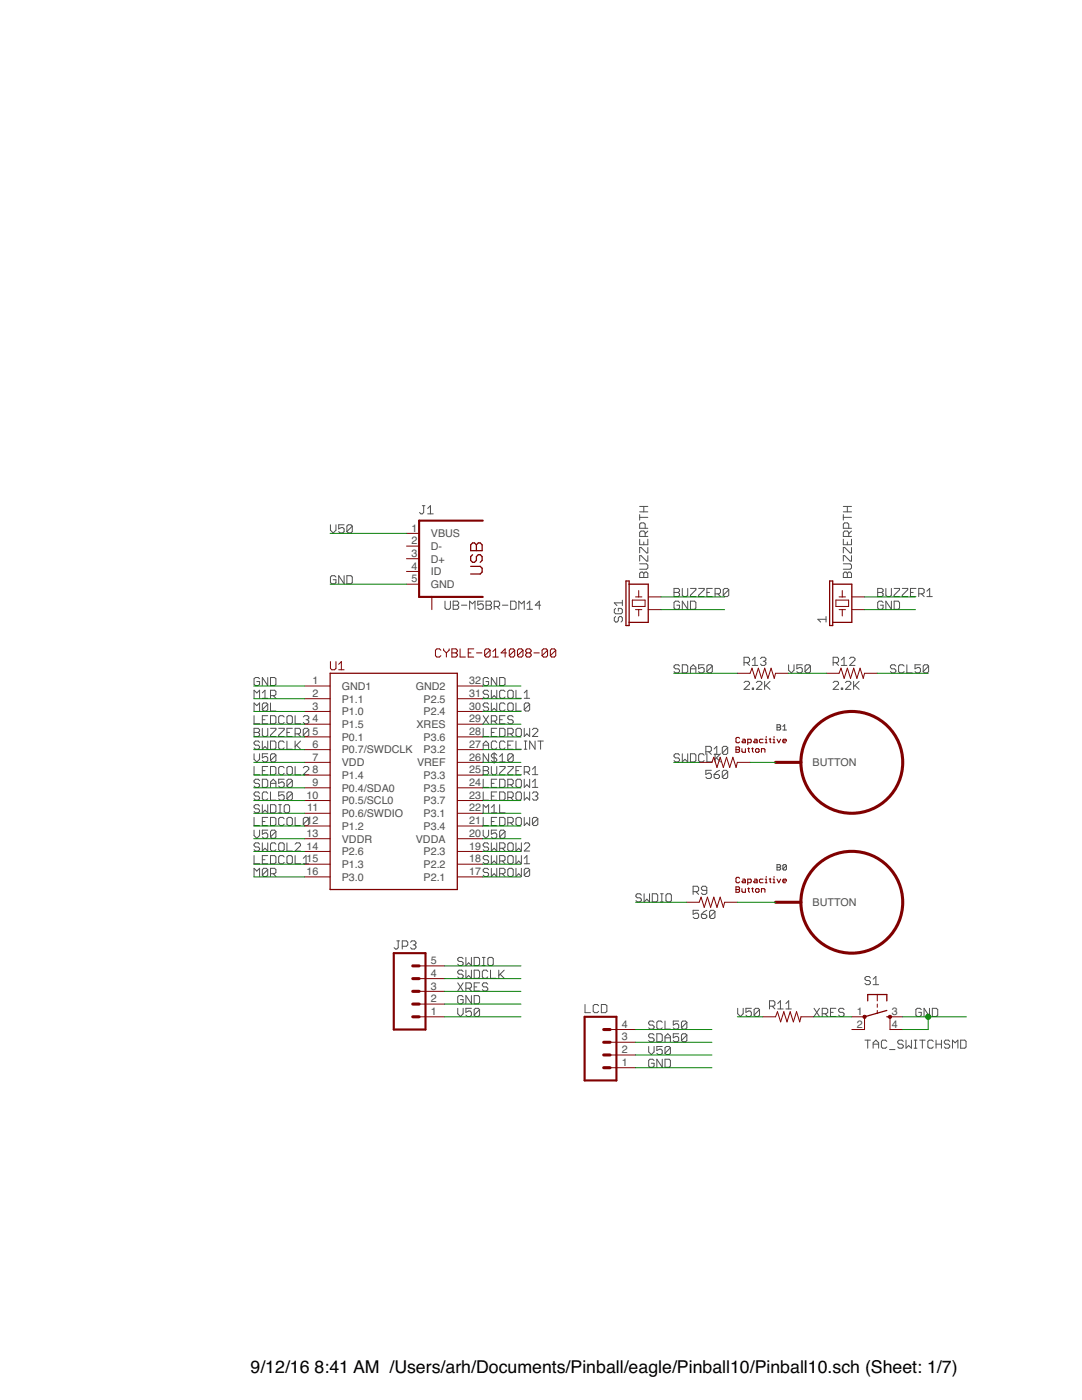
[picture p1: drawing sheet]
<svg xmlns="http://www.w3.org/2000/svg" width="216mm" height="279mm" viewBox="0 0 216 279" stroke-linecap="round" stroke-linejoin="round" font-family="sans-serif">
<g fill="none" stroke="#505050" stroke-width=".2">
<path d="M65.9 104.7v1.1l.6 .6 .5-.6v-1.1M67 115.2l-.2-.3h-.6l-.3 .3v1l.3 .3h.6l.2-.3v-.5h-.5M68.7 104.7h-1.1v.9l.5-.3h.3l.3 .3v.5l-.3 .3h-.6l-.2-.3M68.7 114.9v1.6l-1.1-1.6v1.6M69.2 114.9h.8l.3 .3v1l-.3 .3h-.8zM70.3 105l-.3-.3h-.5l-.3 .3v1.1M70.3 105v1.1l-.3 .3h-.5l-.3-.3M70.3 105l-1.1 1.1M84.3 100.9h.5M84.5 100.9v1.4l-.2 .3h-.3l-.3-.3M85.3 102.6h1.1M85.3 101.5l.6-.6v1.7"/>
<path d="M88.8 120v1.3l.3 .3h.5l.3-.3v-1.3M90.4 120h.8l.3 .2v.3l-.3 .3 .3 .3v.2l-.3 .3h-.8zM96.4 120h-1.1v.8l.6-.3h.3l.2 .3v.5l-.2 .3h-.6l-.3-.3M97 120h.8l.3 .2v.3l-.3 .3 .3 .3v.2l-.3 .3h-.8zM101.9 120h.8l.3 .2v1.1l-.3 .3h-.8zM124.2 119.8v1.1M127.6 114.4l.3-.2h.3l.3 .2 .2-.2h.3l.3 .2v.9h-1.7zM127.6 102.7v1.1M127.6 107.6v1.1h1.7v-1.1M127.6 112.5h1.4l.3 .3v.5l-.3 .3h-1.4M127.6 103.3h1.7M127.6 102.2h1.7"/>
<path d="M127.6 101.1h1.7M128.5 101.1v1.1M128.5 108.2v.5M128.5 114.4v.9M128.7 105.4v-.8l-.2-.2h-.6l-.3 .2v.8h1.7M128.7 107.1v-.8l-.2-.3h-.6l-.3 .3v.8h1.7M129.3 109.3v1h-.3l-1.1-1h-.3v1M129.3 110.9v1.1h-.3l-1.1-1.1h-.3v1.1M129.3 106l-.6 .5M134.5 117.4h.8l.3 .3v.3l-.3 .2 .3 .3v.3l-.3 .3h-.8zM134.5 118.2h.8M136.1 117.4v1.4l.3 .3h.5l.3-.3v-1.4"/>
<path d="M137.2 120v1.6l-1.1-1.6v1.6M137.8 120h.8l.3 .2v1.1l-.3 .3h-.8zM137.8 117.4h1.1v.3l-1.1 1.1v.3h1.1M139.4 117.4h1.1v.3l-1.1 1.1v.3h1.1M141.1 118.2h.5M142.1 117.4h-1v1.7h1M142.7 118.5h.8l.3-.3v-.5l-.3-.3h-.8v1.7M143.2 118.5l.6 .6M145.4 117.7l-.3-.3h-.5l-.3 .3v1.1M145.4 117.7v1.1l-.3 .3h-.5l-.3-.3M145.4 117.7l-1.1 1.1M168.3 114.4l.3-.2h.2l.3 .2 .3-.2h.2l.3 .2v.9h-1.6z"/>
<path d="M168.3 112.5h1.3l.3 .3v.5l-.3 .3h-1.3M168.3 107.6v1.1h1.6v-1.1M168.3 103.3h1.6M168.3 102.2h1.6M168.3 101.1h1.6M168.3 102.7v1.1M169.1 101.1v1.1M169.1 108.2v.5M169.1 114.4v.9M169.4 107.1v-.8l-.3-.3h-.5l-.3 .3v.8h1.6M169.4 105.4v-.8l-.3-.2h-.5l-.3 .2v.8h1.6M169.9 110.9v1.1h-.3l-1-1.1h-.3v1.1"/>
<path d="M169.9 109.3v1h-.3l-1-1h-.3v1M169.9 106l-.5 .5M175.1 117.4h.8l.3 .3v.3l-.3 .2 .3 .3v.3l-.3 .3h-.8zM175.1 118.2h.8M176.8 117.4v1.4l.2 .3h.6l.3-.3v-1.4M177.9 120v1.6l-1.1-1.6v1.6M178.4 120h.8l.3 .2v1.1l-.3 .3h-.8zM178.4 117.4h1.1v.3l-1.1 1.1v.3h1.1M180 117.4h1.1v.3l-1.1 1.1v.3h1.1M181.7 118.2h.5M182.8 117.4h-1.1v1.7h1.1M183.3 118.5h.8l.3-.3v-.5l-.3-.3h-.8v1.7"/>
<path d="M183.9 118.5l.5 .6M185 119.1h1M185 118l.5-.6v1.7M50.7 139.4v-1.6l.5 .5 .6-.5v1.6M51.8 135.5l-.3-.3h-.5l-.3 .3v1.1l.3 .2h.5l.3-.2v-.6h-.6M52.3 139.4h1.1M52.3 138.3l.6-.5v1.6M53.4 135.2v1.6l-1.1-1.6v1.6M54 138.8h.8l.3-.2v-.6l-.3-.2h-.8v1.6M54 135.2h.8l.3 .3v1.1l-.3 .2h-.8zM54.5 138.8l.6 .6M90.4 120.8h.8"/>
<path d="M92.1 120.8h1.1M93.7 121.6v-1.6l.6 .5 .5-.5v1.6M97 120.8h.8M97.5 135.5l-.3-.3h-.5l-.3 .3v1.1l.3 .2h.5l.3-.2v-.6h-.5M97.5 138l-.3-.2h-.5l-.3 .2v.3l.3 .3h.5l.3 .2v.3l-.3 .3h-.5l-.3-.3M98 137.8v1.6l.6-.6 .5 .6v-1.6M98.6 121.1h.8l.3-.3v-.6l-.3-.2h-.8v1.6M99.1 135.2v1.6l-1.1-1.6v1.6M99.2 121.1l.5 .5M99.7 135.2h.8l.3 .3v1.1l-.3 .2h-.8zM100.2 120.8h1.1M100.8 138l-.3-.2h-.6l-.2 .2v1.1l.2 .3h.6l.3-.3"/>
<path d="M101.3 138l.3-.2h.5l.3 .2v1.1l-.3 .3h-.5l-.3-.3zM103 137.8v1.6h1M103.5 121.6v-1.6l.6 .5 .5-.5v1.6M104.6 138.3l.5-.5v1.6M104.6 139.4h1.1M105.2 121.6h1.1M105.2 120.5l.5-.5v1.6M107.9 120.8h-1.1l.8-.8v1.6M122.8 123l-.2 .3v.6l.2 .2h.3l.3-.2v-.6l.3-.3h.2l.3 .3v.6l-.3 .2M122.8 121.4l-.2 .3v.5l.2 .3h1.1l.3-.3v-.5l-.3-.3h-.5v.6M124.2 120.3h-1.6l.5 .6M135.6 120.2l-.3-.2h-.5l-.3 .2v1.1l.3 .3h.5l.3-.3v-.5h-.6"/>
<path d="M135.6 132.9l-.3-.2h-.5l-.3 .2v.3l.3 .3h.5l.3 .3v.2l-.3 .3h-.5l-.3-.3M136.1 132.7h.8l.3 .2v1.1l-.3 .3h-.8zM137.8 134.3v-1.1l.5-.5 .6 .5v1.1M137.8 133.5h1.1M140.5 132.7h-1.1v.8l.6-.3h.2l.3 .3v.5l-.3 .3h-.5l-.3-.3M142.1 132.9l-.2-.2h-.6l-.2 .2v1.1M142.1 132.9v1.1l-.2 .3h-.6l-.2-.3M142.1 132.9l-1 1.1M148.5 136.2l.2-.2h.6l.3 .2v.3l-1.1 1.1h1.1M148.5 132.2h.8l.3-.2v-.6l-.3-.2h-.8v1.6M149 132.2l.6 .6M150.1 137.3h.3v.3h-.3z"/>
<path d="M150.1 132.8h1.1M150.1 131.7l.5-.5v1.6M150.9 136.2l.3-.2h.5l.3 .2v.3l-1.1 1.1h1.1M151.7 131.4l.3-.2h.5l.3 .2v.3l-.3 .3M152.3 132h.2M152.5 132l.3 .2v.3l-.3 .3h-.5l-.3-.3M152.6 136v1.6M152.8 136.8l.8 .8M153.6 136l-1 1.1M157.4 132.7v1.1l.5 .5 .5-.5v-1.1M160.1 132.7h-1.1v.8l.8-.3 .3 .3v.5l-.3 .3h-.5l-.3-.3M161.7 132.9v1.1l-.3 .3h-.5l-.3-.3"/>
<path d="M161.7 132.9l-.3-.2h-.5l-.3 .2v1.1M161.7 132.9l-1.1 1.1M164.8 123.6h-1.6l.5 .5M164.8 123v1.1M166.2 136.2l.3-.2h.6l.2 .2v.3l-1.1 1.1h1.1M166.2 132.2h.9l.2-.2v-.6l-.2-.2h-.9v1.6M166.8 132.2l.5 .6M167.9 137.3h.2v.3h-.2zM167.9 131.7l.5-.5v1.6M167.9 132.8h1.1M168.7 136.2l.3-.2h.5l.3 .2v.3l-1.1 1.1h1.1M169.5 131.4l.3-.2h.5l.3 .2v.3l-1.1 1.1h1.1"/>
<path d="M170.3 136v1.6M170.6 136.8l.8 .8M171.4 136l-1.1 1.1M176.2 120.2l-.3-.2h-.5l-.3 .2v1.1l.3 .3h.5l.3-.3v-.5h-.5M178.8 132.9l-.3-.2h-.6l-.2 .2v.3l.2 .3h.6l.3 .3v.2l-.3 .3h-.6l-.2-.3M180.4 132.9l-.3-.2h-.5l-.3 .2v1.1l.3 .3h.5l.3-.3M181 132.7v1.6h1M183.7 132.7h-1.1v.8l.8-.3 .3 .3v.5l-.3 .3h-.5l-.3-.3M185.3 132.9l-.3-.2h-.5l-.3 .2v1.1M185.3 132.9v1.1l-.3 .3h-.5l-.3-.3M185.3 132.9l-1.1 1.1M50.7 153v1.6h1.1"/>
<path d="M50.7 145.4h.8l.3 .2v.3l-.3 .3 .3 .3v.2l-.3 .3h-.8zM50.7 146.2h.8M50.7 142.8v1.6h1.1M50.7 141.9v-1.6l.5 .5 .6-.5v1.6M50.7 150.4v1.1l.5 .6 .6-.6v-1.1M51.8 158.3l-.3-.2h-.5l-.3 .2v.3l.3 .3h.5l.3 .3v.2l-.3 .3h-.5l-.3-.3M51.8 155.8l-.3-.3h-.5l-.3 .3v.3l.3 .2h.5l.3 .3v.3l-.3 .2h-.5l-.3-.2M51.8 148.2l-.3-.3h-.5l-.3 .3v.2l.3 .3h.5l.3 .3v.2l-.3 .3h-.5l-.3-.3M52.3 155.5h.8l.3 .3v1.1l-.3 .2h-.8zM52.3 153.8h.6M52.3 145.4v1.3l.3 .3h.5l.3-.3v-1.3M52.3 143.6h.6"/>
<path d="M52.3 147.9v1.6l.6-.5 .5 .5v-1.6M53.4 158.3l-.3-.2h-.5l-.3 .2v1.1l.3 .3h.5l.3-.3M53.4 153h-1.1v1.6h1.1M53.4 150.4h-1.1v.9l.6-.3h.2l.3 .3v.5l-.3 .3h-.5l-.3-.3M53.4 142.8h-1.1v1.6h1.1M53.4 140.5l-.3-.2h-.5l-.3 .2v1.1M53.4 140.5v1.1l-.3 .3h-.5l-.3-.3M53.4 140.5l-1.1 1.1M54 158.1v1.6h1.1M54 156.3h1.1M54 153h.8l.3 .2v1.1l-.3 .3h-.8zM54 145.4h1.1v.2l-1.1 1.1v.3h1.1"/>
<path d="M54 142.8h.8l.3 .3v1.1l-.3 .2h-.8zM54 140.3v1.6h1.1M54 147.9h.8l.3 .3v1l-.3 .3h-.8zM54 157.1v-1l.5-.6 .6 .6v1M55.1 150.7v1.1l-.3 .3h-.5l-.3-.3M55.1 150.7l-.3-.3h-.5l-.3 .3v1.1M55.1 150.7l-1.1 1.1M55.6 145.4h1.1v.2l-1.1 1.1v.3h1.1M56.7 158.1h-1.1v.8l.8-.3 .3 .3v.5l-.3 .3h-.5l-.3-.3M56.7 155.5h-1.1v.8l.8-.2 .3 .2v.6l-.3 .2h-.5l-.3-.2M56.7 153.2l-.3-.2h-.5l-.3 .2v1.1l.3 .3h.5l.3-.3M56.7 143.1l-.3-.3h-.5l-.3 .3v1.1l.3 .2h.5l.3-.2"/>
<path d="M56.7 148.2l-.3-.3h-.5l-.3 .3v1l.3 .3h.5l.3-.3M57.3 146.2h.5M57.3 143.1l.2-.3h.6l.2 .3v1.1l-.2 .2h-.6l-.2-.2zM57.3 147.9v1.6h1M57.5 153h.6l.2 .2v1.1l-.2 .3h-.6l-.2-.3v-1.1zM58.3 158.3v1.1l-.2 .3h-.6l-.2-.3M58.3 158.3l-.2-.2h-.6l-.2 .2v1.1M58.3 155.8v1.1l-.2 .2h-.6l-.2-.2M58.3 155.8l-.2-.3h-.6l-.2 .3v1.1M58.3 145.4h-1v1.6h1M58.3 158.3l-1 1.1M58.3 155.8l-1 1.1"/>
<path d="M58.9 153v1.6h1.1M58.9 146.5h.8l.3-.3v-.6l-.3-.2h-.8v1.6M58.9 142.8v1.6h1.1M58.9 147.9v1.6M59.2 148.7l.8 .8M59.4 146.5l.6 .5M60 147.9l-1.1 1.1M60.5 153.2l.3-.2h.5l.3 .2v.3l-1.1 1.1h1.1M60.5 143.1l.3-.3h.5l.3 .3v.3l-.3 .2M61.1 143.6h.2M61.3 143.6l.3 .3v.3l-.3 .2h-.5l-.3-.2M61.6 145.6v1.1l-.3 .3h-.5l-.3-.3"/>
<path d="M61.6 145.6l-.3-.2h-.5l-.3 .2v1.1M61.6 145.6l-1.1 1.1M96.4 145.4v1.6h1.1M96.4 149.5v-1.1l.6-.5 .5 .5v1.1M96.4 153h.8l.3 .2v.3l-.3 .3 .3 .3v.2l-.3 .3h-.8zM96.4 155.5v1.6h1.1M96.4 158.1v1.6h1.1M96.4 153.8h.8M96.4 142.8l1.1 1.6M96.4 148.7h1.1M97.5 140.5l-.3-.2h-.5l-.3 .2v.3l.3 .3h.5l.3 .3v.2l-.3 .3h-.5l-.3-.3M97.5 150.4v1.7l-1.1-1.7v1.7"/>
<path d="M97.5 142.8l-1.1 1.6M98 140.3v1.6l.6-.5 .5 .5v-1.6M98 143.9h.9l.2-.3v-.5l-.2-.3h-.9v1.6M98 153v1.3l.3 .3h.6l.2-.3v-1.3M98 158.9h.6M98 156.3h.6M98 146.2h.6M98.6 150.2v2.1M98.6 143.9l.5 .5M99.1 145.4h-1.1v1.6h1.1M99.1 148.2l-.2-.3h-.6l-.3 .3v1l.3 .3h.6l.2-.3M99.1 150.7l-.2-.3h-.6l-.3 .3v.3l.3 .3h.6l.2 .2v.3l-.2 .3h-.6l-.3-.3"/>
<path d="M99.1 155.5h-1.1v1.6h1.1M99.1 158.1h-1.1v1.6h1.1M99.7 145.4h.8l.3 .2v1.1l-.3 .3h-.8zM99.7 153h1.1v.2l-1.1 1.1v.3h1.1M99.7 155.5h.8l.3 .3v1.1l-.3 .2h-.8zM99.7 158.1h.8l.3 .2v1.1l-.3 .3h-.8zM99.7 152.1h1.1M99.7 151l.5-.6v1.7M99.7 143.6h.5M100.8 140.5l-.3-.2h-.6l-.2 .2v1.1l.2 .3h.6l.3-.3M100.8 142.8h-1.1v1.6h1.1M100.8 148.2l-.3-.3h-.6l-.2 .3v1l.2 .3h.6l.3-.3"/>
<path d="M101.3 140.5l.3-.2h.5l.3 .2v1.1l-.3 .3h-.5l-.3-.3zM101.3 146.5h.8l.3-.3v-.6l-.3-.2h-.8v1.6M101.3 153h1.1v.2l-1.1 1.1v.3h1.1M101.3 156.6h.8l.3-.3v-.5l-.3-.3h-.8v1.6M101.3 159.2h.8l.3-.3v-.6l-.3-.2h-.8v1.6M101.3 148.7h.6M101.9 159.2l.5 .5M101.9 156.6l.5 .5M101.9 146.5l.5 .5M102.4 143.1l-.3-.3h-.5l-.3 .3v.3l.3 .2h.5l.3 .3v.3l-.3 .2h-.5l-.3-.2M102.4 147.9h-1.1v1.6h1.1M102.4 150.7l-.3-.3h-.5l-.3 .3v1.1"/>
<path d="M102.4 150.7v1.1l-.3 .3h-.5l-.3-.3M102.4 150.7l-1.1 1.1M103 140.3v1.6h1M103 147.9v1.6h1M103 153.8h.5M103.2 145.4h.6l.2 .2v1.1l-.2 .3h-.6l-.2-.3v-1.1zM103.2 155.5h.6l.2 .3v1.1l-.2 .2h-.6l-.2-.2v-1.1zM103.2 158.1h.6l.2 .2v1.1l-.2 .3h-.6l-.2-.3v-1.1zM104 153h-1v1.6h1M104.6 145.4v1.6l.5-.5 .6 .5v-1.6M104.6 154.1h.8l.3-.3v-.6l-.3-.2h-.8v1.6M104.6 155.5v1.6l.5-.5 .6 .5v-1.6"/>
<path d="M104.6 158.1v1.6l.5-.5 .6 .5v-1.6M104.6 147.9h.5M104.6 149.5h.5M104.9 147.9v1.6M105.1 154.1l.6 .5M105.7 140.5l-.3-.2h-.5l-.3 .2v1.1M105.7 140.5v1.1l-.3 .3h-.5l-.3-.3M105.7 140.5l-1.1 1.1M106.2 145.6l.3-.2h.5l.3 .2v.3l-1.1 1.1h1.1M106.2 158.3l.3-.2h.5l.3 .2v.3l-.3 .3M106.2 157.1h1.1M106.2 156.1l.6-.6v1.6"/>
<path d="M106.2 153.5l.6-.5v1.6M106.2 154.6h1.1M106.8 147.9v1.6l-1.1-1.6v1.6M106.8 158.9h.2M107 158.9l.3 .3v.2l-.3 .3h-.5l-.3-.3M107.3 147.9h1.1M107.9 147.9v1.6M135.6 150.7l-.3-.3h-.5l-.3 .3v.3l.3 .3h.5l.3 .2v.3l-.3 .3h-.5l-.3-.3M136.1 150.4v1.7l.6-.6 .5 .6v-1.7M137.8 150.4h.8l.3 .3v1.1l-.3 .3h-.8zM140.5 150.7l-.3-.3h-.5l-.3 .3v1.1l.3 .3h.5l.3-.3M140.8 150h.9l.2-.2v-.6l-.2-.3h-.9v1.7"/>
<path d="M141.1 150.4v1.7h1M141.4 150l.5 .6M141.9 153.7h-1.1v.9l.6-.3h.3l.2 .3v.5l-.2 .3h-.6l-.3-.3M142.5 154.6h.8l.3 .2v.3l-.3 .3h-.5l-.3-.3zM142.5 149.5l.5-.6v1.7M142.5 150.6h1.1M142.7 150.4v1.7M143 151.3l.8 .8M143.6 153.7l-.6 .3-.5 .6M143.8 150.4l-1.1 1.1M145.2 154l-.3-.3h-.5l-.3 .3v1.1M145.2 154v1.1l-.3 .3h-.5l-.3-.3"/>
<path d="M145.2 149.2l-.3-.3h-.5l-.3 .3v1.1M145.2 149.2v1.1l-.3 .3h-.5l-.3-.3M145.2 154l-1.1 1.1M145.2 149.2l-1.1 1.1M50.7 165.7v1.1l.5 .5 .6-.5v-1.1M50.7 170.8v1.6h1.1M50.7 163.1v1.7h1.1M50.7 174.9v-1.6l.5 .5 .6-.5v1.6M51.8 168.5l-.3-.3h-.5l-.3 .3v.3l.3 .2h.5l.3 .3v.3l-.3 .2h-.5l-.3-.2M51.8 160.9l-.3-.3h-.5l-.3 .3v.2l.3 .3h.5l.3 .3v.2l-.3 .3h-.5l-.3-.3M52.3 171.6h.6M52.3 164h.6"/>
<path d="M52.3 160.6v1.6l.6-.5 .5 .5v-1.6M52.3 168.2v1.6l.6-.5 .5 .5v-1.6M53.4 165.7h-1.1v.8l.6-.3h.2l.3 .3v.5l-.3 .3h-.5l-.3-.3M53.4 173.6l-.3-.3h-.5l-.3 .3v1M53.4 173.6v1l-.3 .3h-.5l-.3-.3M53.4 170.8h-1.1v1.6h1.1M53.4 163.1h-1.1v1.7h1.1M53.4 173.6l-1.1 1M54 174.4h.8l.3-.3v-.5l-.3-.3h-.8v1.6M54 170.8h.8l.3 .2v1.1l-.3 .3h-.8zM54 160.6h.8l.3 .3v1l-.3 .3h-.8zM54 163.1h.8l.3 .3v1.1l-.3 .3h-.8z"/>
<path d="M54.5 174.4l.6 .5M55.1 168.5l-.3-.3h-.5l-.3 .3v1.1l.3 .2h.5l.3-.2M55.1 165.9l-.3-.2h-.5l-.3 .2v1.1M55.1 165.9v1.1l-.3 .3h-.5l-.3-.3M55.1 165.9l-1.1 1.1M55.6 162.2h.6M55.6 160.6h.6M55.9 168.2h.5l.3 .3v1.1l-.3 .2h-.5l-.3-.2v-1.1zM55.9 160.6v1.6M56.7 171l-.3-.2h-.5l-.3 .2v1.1l.3 .3h.5l.3-.3M56.7 160.9l.3-.3h.5l.3 .3v1l-.3 .3h-.5l-.3-.3zM56.7 163.4l-.3-.3h-.5l-.3 .3v1.1l.3 .3h.5l.3-.3"/>
<path d="M57.3 168.2v1.6h1M57.5 163.1h.6l.2 .3v1.1l-.2 .3h-.6l-.2-.3v-1.1zM57.5 170.8h.6l.2 .2v1.1l-.2 .3h-.6l-.2-.3v-1.1zM58.9 170.8v1.6h1.1M58.9 168.5l.3-.3h.5l.3 .3v.3l-1.1 1h1.1M58.9 163.1v1.7h1.1M60.5 172.4h1.1M60.5 171.3l.6-.5v1.6M61.6 163.4v1.1l-.3 .3h-.5l-.3-.3M61.6 163.4l-.3-.3h-.5l-.3 .3v1.1M61.6 163.4l-1.1 1.1M96.4 162.2v-1.6l.6 .5 .5-.5v1.6"/>
<path d="M96.4 163.1v1.7h1.1M96.4 165.7v1.1l.6 .5 .5-.5v-1.1M97.5 168.5l-.3-.3h-.5l-.3 .3v.3l.3 .2h.5l.3 .3v.3l-.3 .2h-.5l-.3-.2M97.5 171l-.3-.2h-.5l-.3 .2v.3l.3 .3h.5l.3 .2v.3l-.3 .3h-.5l-.3-.3M97.5 173.6l-.3-.3h-.5l-.3 .3v.2l.3 .3h.5l.3 .3v.2l-.3 .3h-.5l-.3-.3M98 168.2v1.6l.6-.5 .5 .5v-1.6M98 170.8v1.6l.6-.6 .5 .6v-1.6M98 173.3v1.6l.6-.5 .5 .5v-1.6M98 161.1l.6-.5v1.6M98 162.2h1.1M98 164h.6M99.1 163.1h-1.1v1.7h1.1"/>
<path d="M99.1 165.7h-1.1v.8l.9-.3 .2 .3v.5l-.2 .3h-.6l-.3-.3M99.7 160.6v1.6h1.1M99.7 163.1h.8l.3 .3v1.1l-.3 .3h-.8zM99.7 169.3h.8l.3-.3v-.5l-.3-.3h-.8v1.6M99.7 171.8h.8l.3-.2v-.6l-.3-.2h-.8v1.6M99.7 174.4h.8l.3-.3v-.5l-.3-.3h-.8v1.6M100.2 174.4l.6 .5M100.2 171.8l.6 .6M100.2 169.3l.6 .5M100.8 165.9l-.3-.2h-.6l-.2 .2v1.1M100.8 165.9v1.1l-.3 .3h-.6l-.2-.3M100.8 165.9l-1.1 1.1"/>
<path d="M101.3 164.2h.8l.3-.2v-.6l-.3-.3h-.8v1.7M101.6 173.3h.5l.3 .3v1l-.3 .3h-.5l-.3-.3v-1zM101.6 168.2h.5l.3 .3v1.1l-.3 .2h-.5l-.3-.2v-1.1zM101.6 170.8h.5l.3 .2v1.1l-.3 .3h-.5l-.3-.3v-1.1zM101.9 164.2l.5 .6M103 168.2v1.6l.5-.5 .5 .5v-1.6M103 170.8v1.6l.5-.6 .5 .6v-1.6M103 173.3v1.6l.5-.5 .5 .5v-1.6M103.2 163.1h.6l.2 .3v1.1l-.2 .3h-.6l-.2-.3v-1.1zM104.6 163.1v1.7l.5-.6 .6 .6v-1.7M104.6 168.5l.3-.3h.5l.3 .3v.3l-1.1 1h1.1M104.6 172.4h1.1"/>
<path d="M104.6 171.3l.5-.5v1.6M105.7 173.6l-.3-.3h-.5l-.3 .3v1M105.7 173.6v1l-.3 .3h-.5l-.3-.3M105.7 173.6l-1.1 1M107.3 163.4v1.1l-.3 .3h-.5l-.3-.3M107.3 163.4l-.3-.3h-.5l-.3 .3v1.1M107.3 163.4l-1.1 1.1M128 178.6l-.3-.2h-.6l-.2 .2v.3l.2 .3h.6l.3 .3v.2l-.3 .3h-.6l-.2-.3M128.5 178.4v1.6l.6-.5 .5 .5v-1.6M130.2 178.4h.8l.2 .2v1.1l-.2 .3h-.8zM131.8 178.4h.5M132.1 178.4v1.6"/>
<path d="M133.2 178.4h.5l.3 .2v1.1l-.3 .3h-.5l-.3-.3v-1.1zM138.3 177.9h.8l.3-.2v-.6l-.3-.2h-.8v1.6M138.9 177.9l.5 .6M141 177.7h-.8l-.2-.3v-.3l.2-.2h.6l.2 .2v1.1l-.2 .3h-.6l-.2-.3M79.2 187.8h.5M79.5 187.8v1.3l-.3 .3h-.3l-.3-.3M80.3 188.8h.8l.3-.2v-.6l-.3-.2h-.8v1.6M81.9 188l.3-.2h.5l.3 .2v.3l-.3 .3M82.4 188.6h.3M82.7 188.6l.3 .2v.3l-.3 .3h-.5l-.3-.3M91.3 196.2l1.1 1.6M92.4 196.2l-1.1 1.6"/>
<path d="M92.4 199l-.3-.3h-.5l-.3 .3v1l.3 .3h.5l.3-.3v-.5h-.5M92.4 191.3l-.3-.2h-.5l-.3 .2v.3l.3 .3h.5l.3 .3v.2l-.3 .3h-.5l-.3-.3M92.4 193.9l-.3-.3h-.5l-.3 .3v.2l.3 .3h.5l.3 .3v.3l-.3 .2h-.5l-.3-.2M93 191.1v1.6l.5-.5 .6 .5v-1.6M93 193.6v1.6l.5-.5 .6 .5v-1.6M93 197.2h.8l.3-.2v-.6l-.3-.2h-.8v1.6M93.5 197.2l.6 .6M94.1 198.7v1.6l-1.1-1.6v1.6M94.6 191.1h.8l.3 .2v1.1l-.3 .3h-.8zM94.6 193.6h.8l.3 .3v1.1l-.3 .2h-.8zM94.6 198.7h.8l.3 .3v1l-.3 .3h-.8zM94.6 197h.5"/>
<path d="M95.7 196.2h-1.1v1.6h1.1M96.2 191.1h.6M96.2 192.7h.6M96.5 191.1v1.6M97.3 196.4l-.3-.2h-.5l-.3 .2v.3l.3 .3h.5l.3 .2v.3l-.3 .3h-.5l-.3-.3M97.3 193.9l-.3-.3h-.5l-.3 .3v1.1l.3 .2h.5l.3-.2M97.6 191.1h.5l.3 .2v1.1l-.3 .3h-.5l-.3-.3v-1.1zM97.9 193.6v1.6h1.1M99.5 193.6v1.6M99.8 194.4l.8 .8M100.6 193.6l-1.1 1.1M131.8 180h.5"/>
<path d="M139.4 181.7h-1.1v.8l.6-.3h.2l.3 .3v.5l-.3 .3h-.5l-.3-.3M140 182.5h.8l.2 .3v.2l-.2 .3h-.6l-.2-.3zM141 181.7l-.5 .2-.5 .6M142.7 181.9l-.3-.2h-.5l-.3 .2v1.1M142.7 181.9v1.1l-.3 .3h-.5l-.3-.3M142.7 181.9l-1.1 1.1M173.7 195.2l-.3-.3h-.5l-.3 .3v.2l.3 .3h.5l.3 .3v.2l-.3 .3h-.5l-.3-.3M174.2 196.5h1.1M174.2 195.4l.6-.5v1.6M91.3 201.2v1.1l.6 .6 .5-.6v-1.1M94.1 201.2h-1.1v.8l.5-.2h.3l.3 .2v.6l-.3 .3h-.6l-.2-.3M95.7 201.5l-.3-.3h-.5l-.3 .3v1.1"/>
<path d="M95.7 201.5v1.1l-.3 .3h-.5l-.3-.3M95.7 201.5l-1.1 1.1M116.7 200.5v1.6h1.1M119.4 200.7l-.2-.2h-.6l-.2 .2v1.1l.2 .3h.6l.2-.3M120 200.5h.8l.3 .2v1.1l-.3 .3h-.8zM129.4 208.9v1l.6 .6 .5-.6v-1M130.5 211.6l-.3-.2h-.5l-.3 .2v1.1l.3 .3h.5l.3-.3v-.5h-.5M130.5 204l-.3-.2h-.5l-.3 .2v.3l.3 .3h.5l.3 .3v.2l-.3 .3h-.5l-.3-.3M130.5 206.6l-.3-.3h-.5l-.3 .3v.2l.3 .3h.5l.3 .3v.3l-.3 .2h-.5l-.3-.2M131.1 206.3h.8l.2 .3v1.1l-.2 .2h-.8zM132.1 204l-.2-.2h-.6l-.2 .2v1.1l.2 .3h.6l.2-.3M132.1 208.9h-1v.8l.5-.3h.3l.2 .3v.5l-.2 .3h-.6l-.2-.3"/>
<path d="M132.1 211.4v1.6l-1-1.6v1.6M132.7 207.9v-1.1l.5-.5 .6 .5v1.1M132.7 211.4h.8l.3 .2v1.1l-.3 .3h-.8zM132.7 203.8v1.6h1.1M132.7 207.1h1.1M133.8 209.1l-.3-.2h-.5l-.3 .2v1.1M133.8 209.1v1.1l-.3 .3h-.5l-.3-.3M133.8 209.1l-1.1 1.1M135.4 203.8h-1.1v.8l.6-.3h.2l.3 .3v.5l-.3 .3h-.5l-.3-.3M135.4 206.3h-1.1v.8l.6-.3h.2l.3 .3v.6l-.3 .2h-.5l-.3-.2M137.1 204l-.3-.2h-.6l-.2 .2v1.1M137.1 204v1.1l-.3 .3h-.6l-.2-.3"/>
<path d="M137.1 206.6l-.3-.3h-.6l-.2 .3v1.1M137.1 206.6v1.1l-.3 .2h-.6l-.2-.2M137.1 204l-1.1 1.1M137.1 206.6l-1.1 1.1M147.2 201.2v1.1l.5 .6 .6-.6v-1.1M149.9 201.2h-1.1v.8l.6-.2h.2l.3 .2v.6l-.3 .3h-.5l-.3-.3M151.6 201.5l-.3-.3h-.6l-.2 .3v1.1M151.6 201.5v1.1l-.3 .3h-.6l-.2-.3M151.6 201.5l-1.1 1.1M153.5 200.8h.9l.2-.3v-.5l-.2-.3h-.9v1.7M154.1 200.8l.5 .6M155.2 200.3l.5-.6v1.7"/>
<path d="M155.2 201.4h1.1M156.8 201.4h1.1M156.8 200.3l.6-.6v1.7M162.4 201.2l1.1 1.7M163.5 201.2l-1.1 1.7M164.1 202.3h.8l.3-.3v-.5l-.3-.3h-.8v1.7M164.6 202.3l.6 .6M165.7 202h.5M166.8 201.2h-1.1v1.7h1.1M168.4 201.5l-.2-.3h-.6l-.3 .3v.3l.3 .2h.6l.2 .3v.3l-.2 .3h-.6l-.3-.3M172.6 207.6h1.1M173.1 207.6v1.6"/>
<path d="M174.2 209.2v-1.1l.6-.5 .5 .5v1.1M174.2 208.4h1.1M177 207.8l-.3-.2h-.6l-.2 .2v1.1l.2 .3h.6l.3-.3M177.5 209.5h1.1M180.2 207.8l-.2-.2h-.6l-.3 .2v.3l.3 .3h.6l.2 .3v.2l-.2 .3h-.6l-.3-.3M180.8 207.6v1.6l.5-.5 .6 .5v-1.6M182.4 207.6h.6M182.4 209.2h.6M182.7 207.6v1.6M183.5 207.6h1.1M183.8 201.5l-.2-.3h-.6l-.2 .3v1.1l.2 .3h.6l.2-.3v-.6h-.5M184 207.6v1.6"/>
<path d="M185.5 201.2v1.7l-1.1-1.7v1.7M186 201.2h.8l.3 .3v1.1l-.3 .3h-.8zM186.2 207.8l-.3-.2h-.5l-.3 .2v1.1l.3 .3h.5l.3-.3M186.8 208.4h1.1M186.8 207.6v1.6M187.9 207.6v1.6M189.5 207.8l-.3-.2h-.5l-.3 .2v.3l.3 .3h.5l.3 .3v.2l-.3 .3h-.5l-.3-.3M190.1 209.2v-1.6l.5 .5 .5-.5v1.6M191.7 207.6h.8l.3 .2v1.1l-.3 .3h-.8z"/>
</g>
<path d="M155 144.6h.6l.2 .2-.2 .4 .2 .3-.2 .2h-.6zM155 145.2h.6M156.2 145.7h.7M156.2 145l.4-.4v1.1M155 172.6h.6l.2 .1-.2 .4 .2 .3-.2 .2h-.6zM155 173.1h.6M156.9 172.7l-.2-.1h-.3l-.2 .1v.7M156.9 172.7v.7l-.2 .2h-.3l-.2-.2M156.9 172.7l-.7 .7" fill="none" stroke="#505050" stroke-width=".21"/>
<g fill="none" stroke="#800000" stroke-width=".2">
<path d="M81.1 111.5h2.5M81.1 109h2.5M81.1 106.4h2.5M81.1 114h2.5M81.1 116.6h2.5M86.2 119.1v2.6M126.2 119.8h2.5v1.2h-2.5zM126.8 119.1h1.3M127.4 117.9v1.2M129.3 119.1h2.6M166.8 119.8h2.5v1.2h-2.5zM167.4 119.1h1.3"/>
<path d="M168.1 117.9v1.2M170 119.1h2.5M60.8 136.9h5.1M60.8 139.4h5.1M65.9 132v1.4l.3 .3h.6l.2-.3v-1.4M67.6 133.7h1.1M67.6 132.6l.5-.6v1.7M88 129.8l-.3-.3h-.5l-.3 .3v1.1l.3 .2h.5l.3-.2M88.5 129.5v.3l.6 .5M89.1 130.3v.8M89.6 129.5v.3l-.5 .5M90.2 129.5h.8l.2 .3v.2l-.2 .3 .2 .3v.3l-.2 .2h-.8z"/>
<path d="M90.2 130.3h.8M91.2 136.9h5.1M91.2 139.4h5.1M91.8 129.5v1.6h1.1M93.4 130.3h.6M94.5 129.5h-1.1v1.6h1.1M95.1 130.3h1.1M97.8 129.8l-.3-.3h-.5l-.3 .3v1.1M97.8 129.8v1.1l-.3 .2h-.5l-.3-.2M97.8 129.8l-1.1 1.1M98.3 131.1h1.1M98.3 130l.6-.5v1.6"/>
<path d="M101.1 130.3h-1.1l.8-.8v1.6M102.7 129.8l-.3-.3h-.5l-.3 .3v1.1M102.7 129.8v1.1l-.3 .2h-.5l-.3-.2M102.7 129.8l-1.1 1.1M104.4 129.8l-.3-.3h-.6l-.2 .3v1.1M104.4 129.8v1.1l-.3 .2h-.6l-.2-.2M104.4 129.8l-1.1 1.1M105.2 130.3l-.3-.3v-.2l.3-.3h.5l.3 .3v.2l-.3 .3M105.2 130.3l-.3 .3v.3l.3 .2h.5l.3-.2v-.3l-.3-.3M105.2 130.3h.5M106.5 130.3h1.1M109.3 129.8l-.3-.3h-.6l-.2 .3v1.1"/>
<path d="M109.3 129.8v1.1l-.3 .2h-.6l-.2-.2M109.3 129.8l-1.1 1.1M110.9 129.8l-.3-.3h-.5l-.3 .3v1.1M110.9 129.8v1.1l-.3 .2h-.5l-.3-.2M110.9 129.8l-1.1 1.1M126.8 121.7h1.3M127.4 121.7v1.2M129.3 121.7h2.6M147.1 134.4h2.6l.4-1.1 .6 2.1 .6-2.1 .7 2.1 .6-2.1 .6 2.1 .7-2.1 .6 2.1 .2-1h2.6M164.9 134.4h2.5l.4-1.1 .6 2.1 .7-2.1 .6 2.1 .6-2.1 .7 2.1 .6-2.1 .7 2.1 .2-1h2.5M167.4 121.7h1.3M168.1 121.7v1.2"/>
<path d="M170 121.7h2.5M60.8 147.1h5.1M60.8 159.8h5.1M60.8 152.1h5.1M60.8 144.5h5.1M60.8 154.7h5.1M60.8 157.2h5.1M60.8 149.6h5.1M60.8 142h5.1M91.2 147.1h5.1M91.2 159.8h5.1M91.2 152.1h5.1"/>
<path d="M91.2 144.5h5.1M91.2 154.7h5.1M91.2 157.2h5.1M91.2 149.6h5.1M91.2 142h5.1M139.5 152.1h2.5l.4-1 .7 2.1 .6-2.1 .6 2.1 .7-2.1 .6 2.1 .6-2.1 .7 2.1 .2-1.1h2.6M154.7 152.1h5.1M60.8 167.4h5.1M60.8 162.3h5.1M60.8 169.9h5.1M60.8 164.8h5.1M60.8 172.5h5.1"/>
<path d="M60.8 175h5.1M91.2 167.4h5.1M91.2 162.3h5.1M91.2 169.9h5.1M91.2 164.8h5.1M91.2 172.5h5.1M91.2 175h5.1M83.6 197.8h5.1M83.6 195.3h5.1M83.6 192.8h5.1M137 180.1h2.5l.4-1.1 .6 2.1 .7-2.1 .6 2.1 .6-2.1 .7 2.1 .6-2.1 .6 2.1 .3-1h2.5M154.7 180.1h5.1"/>
<path d="M175 198.5v1.2M83.6 202.9h5.1M83.6 200.4h5.1M121.7 213.1h5.1M121.7 210.5h5.1M121.7 208h5.1M121.7 205.5h5.1M152.2 202.9h2.5l.4-1 .7 2 .6-2 .6 2 .7-2 .6 2 .6-2 .7 2 .2-1h2.6M170 202.9h2.5v2.6h-2.5M175 200.4v.6M175 201.7v.6M180.1 202.9h-2.5v2.6h2.5"/>
</g>
<path d="M93.9 113h1.9l.4 .4v.8l-.4 .4h-1.9M93.9 108.7l.4-.3h.4l.4 .3 .3-.3h.4l.4 .3v1.2h-2.3zM94.3 110.7l-.4 .4v.7l.4 .4h.4l.4-.4v-.7l.3-.4h.4l.4 .4v.7l-.4 .4M95.1 108.7v1.2M124.9 116h.6v8.8h-.6zM125.5 116.6h3.8v7.6h-3.8M165.5 116h.7v8.8h-.7zM166.2 116.6h3.8v7.6h-3.8M65.9 134.4h25.3v43.1h-25.3zM173.1 199.7v-1.2h3.9v1.2M177 202.9h.6M177 201.7l-4.5 1.2" fill="none" stroke="#800000" stroke-width=".25"/>
<path d="M96.3 103.9h-12.7v15.2h12.7M78.6 190.2h6.3v15.3h-6.3zM116.6 202.9h6.4v12.7h-6.4z" fill="none" stroke="#800000" stroke-width=".42"/>
<g fill="none" stroke="#800000" stroke-width=".61">
<path d="M154.7 152.1h5.1M82.4 197.8h1.2M82.4 192.8h1.2M82.4 195.3h1.2M154.7 180.1h5.1M82.4 200.4h1.2M82.4 202.9h1.2M120.5 208h1.2M120.5 210.5h1.2M120.5 213.1h1.2M120.5 205.5h1.2"/>
<circle cx="170" cy="152.1" r="10.2"/>
<circle cx="170" cy="180.1" r="10.2"/>
</g>
<g fill="none" stroke="#800000" stroke-width=".21">
<path d="M146.9 149.1h.5l.2 .1-.2 .4 .2 .4-.2 .1h-.5zM146.9 149.6h.5M147.6 147.3l-.2-.1h-.4l-.1 .1v.8l.1 .1h.4l.2-.1M148 149.4v.6l.2 .1h.5v-.7M148.2 147.5h.4l.1 .2v.5h-.5l-.2-.1 .2-.2h.5M149.2 148.2h.5l.2-.1v-.4l-.2-.2h-.5v1.1M149.2 149.4h.4M149.4 149.2v.8l.2 .1M150 149.4h.3M150.2 149.2v.8l.1 .1M150.5 147.5h.4l.2 .2v.5h-.6l-.1-.1 .1-.2h.6M150.7 149.6l.2-.2h.4l.2 .2v.4l-.2 .1h-.4l-.2-.1z"/>
<path d="M151.9 150.1v-.7h.6l.1 .2v.5M152.3 147.5h-.6l-.2 .2v.4l.2 .1h.6M152.7 147.5h.2v.7M152.7 148.2h.4M152.9 147v.2M153.5 147.5h.3M153.7 147.3v.8l.1 .1M154.3 147.5h.2v.7M154.3 148.2h.3M154.5 147v.2M155 147.5l.4 .7 .4-.7M156.2 147.9h.7l-.2-.4h-.3l-.2 .2v.4l.2 .1h.3"/>
<path d="M146.9 177h.5l.2 .2-.2 .3 .2 .4-.2 .2h-.5zM146.9 177.5h.5M147.6 175.3l-.2-.2h-.4l-.1 .2v.7l.1 .2h.4l.2-.2M148 177.4v.5l.2 .2h.5v-.7M148.2 175.5h.4l.1 .1v.6h-.5l-.2-.2 .2-.2h.5M149.2 176.2h.5l.2-.2v-.4l-.2-.1h-.5v1M149.2 177.4h.4M149.4 177.2v.7l.2 .2M150 177.4h.3M150.2 177.2v.7l.1 .2M150.5 175.5h.4l.2 .1v.6h-.6l-.1-.2 .1-.2h.6M150.7 177.5l.2-.1h.4l.2 .1v.4l-.2 .2h-.4l-.2-.2z"/>
<path d="M151.9 178.1v-.7h.6l.1 .1v.6M152.3 175.5h-.6l-.2 .1v.4l.2 .2h.6M152.7 176.2h.4M152.7 175.5h.2v.7M152.9 174.9v.2M153.5 175.5h.3M153.7 175.3v.7l.1 .2M154.3 176.2h.3M154.3 175.5h.2v.7M154.5 174.9v.2M155 175.5l.4 .7 .4-.7M156.2 175.8h.7l-.2-.3h-.3l-.2 .1v.4l.2 .2h.3"/>
</g>
<g fill="#800000" stroke="#800000" stroke-width=".2">
<circle cx="172.5" cy="202.9" r=".32"/>
<circle cx="177.6" cy="202.9" r=".32"/>
</g>
<g fill="none" stroke="#008000" stroke-width=".2">
<path d="M65.9 116.6h15.2M65.9 106.4h15.2M131.9 119.1h12.7M172.5 119.1h10.2M50.6 139.4h10.2M50.6 136.9h10.2M96.3 139.4h7.6M96.3 136.9h7.6M131.9 121.7h12.7M134.4 134.4h12.7M157.3 134.4h7.6M172.5 121.7h10.2"/>
<path d="M175 134.4h10.2M50.6 159.8h10.2M50.6 157.2h10.2M50.6 154.7h10.2M50.6 152.1h10.2M50.6 147.1h10.2M50.6 144.5h10.2M50.6 142h10.2M50.6 149.6h10.2M96.3 159.8h7.6M96.3 157.2h7.6M96.3 154.7h7.6"/>
<path d="M96.3 152.1h7.6M96.3 147.1h7.6M96.3 144.5h7.6M96.3 142h7.6M96.3 149.6h7.6M134.4 152.1h5.1M149.7 152.1h5M50.6 175h10.2M50.6 172.5h10.2M50.6 169.9h10.2M50.6 162.3h10.2M50.6 164.8h10.2"/>
<path d="M50.6 167.4h10.2M96.3 175h7.6M96.3 172.5h7.6M96.3 169.9h7.6M96.3 162.3h7.6M96.3 164.8h7.6M96.3 167.4h7.6M88.7 197.8h15.2M88.7 195.3h15.2M88.7 192.8h15.2M126.8 180.1h10.2M147.1 180.1h7.6"/>
<path d="M88.7 202.9h15.2M88.7 200.4h15.2M126.8 213.1h15.2M126.8 205.5h15.2M126.8 210.5h15.2M126.8 208h15.2M147.1 202.9h5.1M162.4 202.9h7.6M180.1 202.9h12.7M185.2 202.9v2.6h-5.1"/>
</g>
<circle cx="185.2" cy="202.9" r=".51" fill="#008000" stroke="#008000" stroke-width=".2"/>
<g font-size="3.5">
<text x="50" y="274.1">9/12/16</text>
<text x="62.8" y="274.1">8:41 AM /Users/arh/Documents/Pinball/eagle/Pinball10/Pinball10.sch (Sheet: 1/7)</text>
</g>
<g font-size="2.1" fill="#505050">
<text x="82.1" y="106.1">1</text>
<text x="86" y="107.2">VBUS</text>
<text x="82.1" y="111.2">3</text>
<text x="82.1" y="108.6">2</text>
<text x="82.1" y="113.7">4</text>
<text x="86" y="112.3">D+</text>
<text x="86" y="109.7">D-</text>
<text x="82.1" y="116.2">5</text>
<text x="86" y="114.8">ID</text>
<text x="86" y="117.4">GND</text>
<text x="62.3" y="136.6">1</text>
<text x="68.2" y="137.7">GND1</text>
<text x="83" y="137.7">GND2</text>
<text x="93.6" y="136.6">32</text>
<text x="62.3" y="141.6">3</text>
<text x="62.3" y="139.1">2</text>
<text x="68.2" y="142.7">P1.0</text>
<text x="68.2" y="140.2">P1.1</text>
<text x="84.5" y="142.7">P2.4</text>
<text x="84.5" y="140.2">P2.5</text>
<text x="93.6" y="141.6">30</text>
<text x="93.6" y="139.1">31</text>
<text x="62.3" y="146.7">5</text>
<text x="62.3" y="144.2">4</text>
<text x="62.3" y="149.2">6</text>
<text x="68.2" y="147.8">P0.1</text>
<text x="68.2" y="145.3">P1.5</text>
<text x="83.1" y="145.3">XRES</text>
<text x="84.5" y="147.8">P3.6</text>
<text x="93.6" y="144.2">29</text>
<text x="93.6" y="146.7">28</text>
<text x="93.6" y="149.2">27</text>
<text x="62.3" y="151.8">7</text>
<text x="62.3" y="154.3">8</text>
<text x="68.2" y="152.9">VDD</text>
<text x="68.2" y="155.4">P1.4</text>
<text x="68.2" y="150.4">P0.7/SWDCLK</text>
<text x="83.2" y="152.9">VREF</text>
<text x="84.5" y="155.4">P3.3</text>
<text x="84.5" y="150.4">P3.2</text>
<text x="93.6" y="151.8">26</text>
<text x="93.6" y="154.3">25</text>
<text x="162.2" y="152.9">BUTTON</text>
<text x="61.2" y="159.4">10</text>
<text x="61.3" y="161.9">11</text>
<text x="62.3" y="156.9">9</text>
<text x="68.2" y="160.5">P0.5/SCL0</text>
<text x="68.2" y="158">P0.4/SDA0</text>
<text x="84.5" y="160.5">P3.7</text>
<text x="84.5" y="158">P3.5</text>
<text x="93.6" y="159.4">23</text>
<text x="93.6" y="156.9">24</text>
<text x="93.6" y="161.9">22</text>
<text x="61.2" y="167">13</text>
<text x="61.2" y="164.5">12</text>
<text x="68.2" y="163.1">P0.6/SWDIO</text>
<text x="68.2" y="165.6">P1.2</text>
<text x="84.5" y="165.6">P3.4</text>
<text x="84.5" y="163.1">P3.1</text>
<text x="93.6" y="164.5">21</text>
<text x="93.6" y="167">20</text>
<text x="61.2" y="169.6">14</text>
<text x="61.2" y="172.1">15</text>
<text x="68.2" y="168.1">VDDR</text>
<text x="68.2" y="170.7">P2.6</text>
<text x="68.2" y="173.2">P1.3</text>
<text x="83" y="168.1">VDDA</text>
<text x="84.5" y="173.2">P2.2</text>
<text x="84.5" y="170.7">P2.3</text>
<text x="93.6" y="172.1">18</text>
<text x="93.6" y="169.6">19</text>
<text x="61.2" y="174.6">16</text>
<text x="68.2" y="175.8">P3.0</text>
<text x="84.5" y="175.8">P2.1</text>
<text x="93.6" y="174.6">17</text>
<text x="162.2" y="180.8">BUTTON</text>
<text x="86" y="197.5">3</text>
<text x="86" y="195">4</text>
<text x="86" y="192.4">5</text>
<text x="86" y="202.6">1</text>
<text x="86" y="200">2</text>
<text x="171" y="202.6">1</text>
<text x="178" y="202.6">3</text>
<text x="124.1" y="207.7">3</text>
<text x="124.1" y="205.1">4</text>
<text x="171" y="205.1">2</text>
<text x="178" y="205.1">4</text>
<text x="124.1" y="212.7">1</text>
<text x="124.1" y="210.2">2</text>
</g>
</svg>
